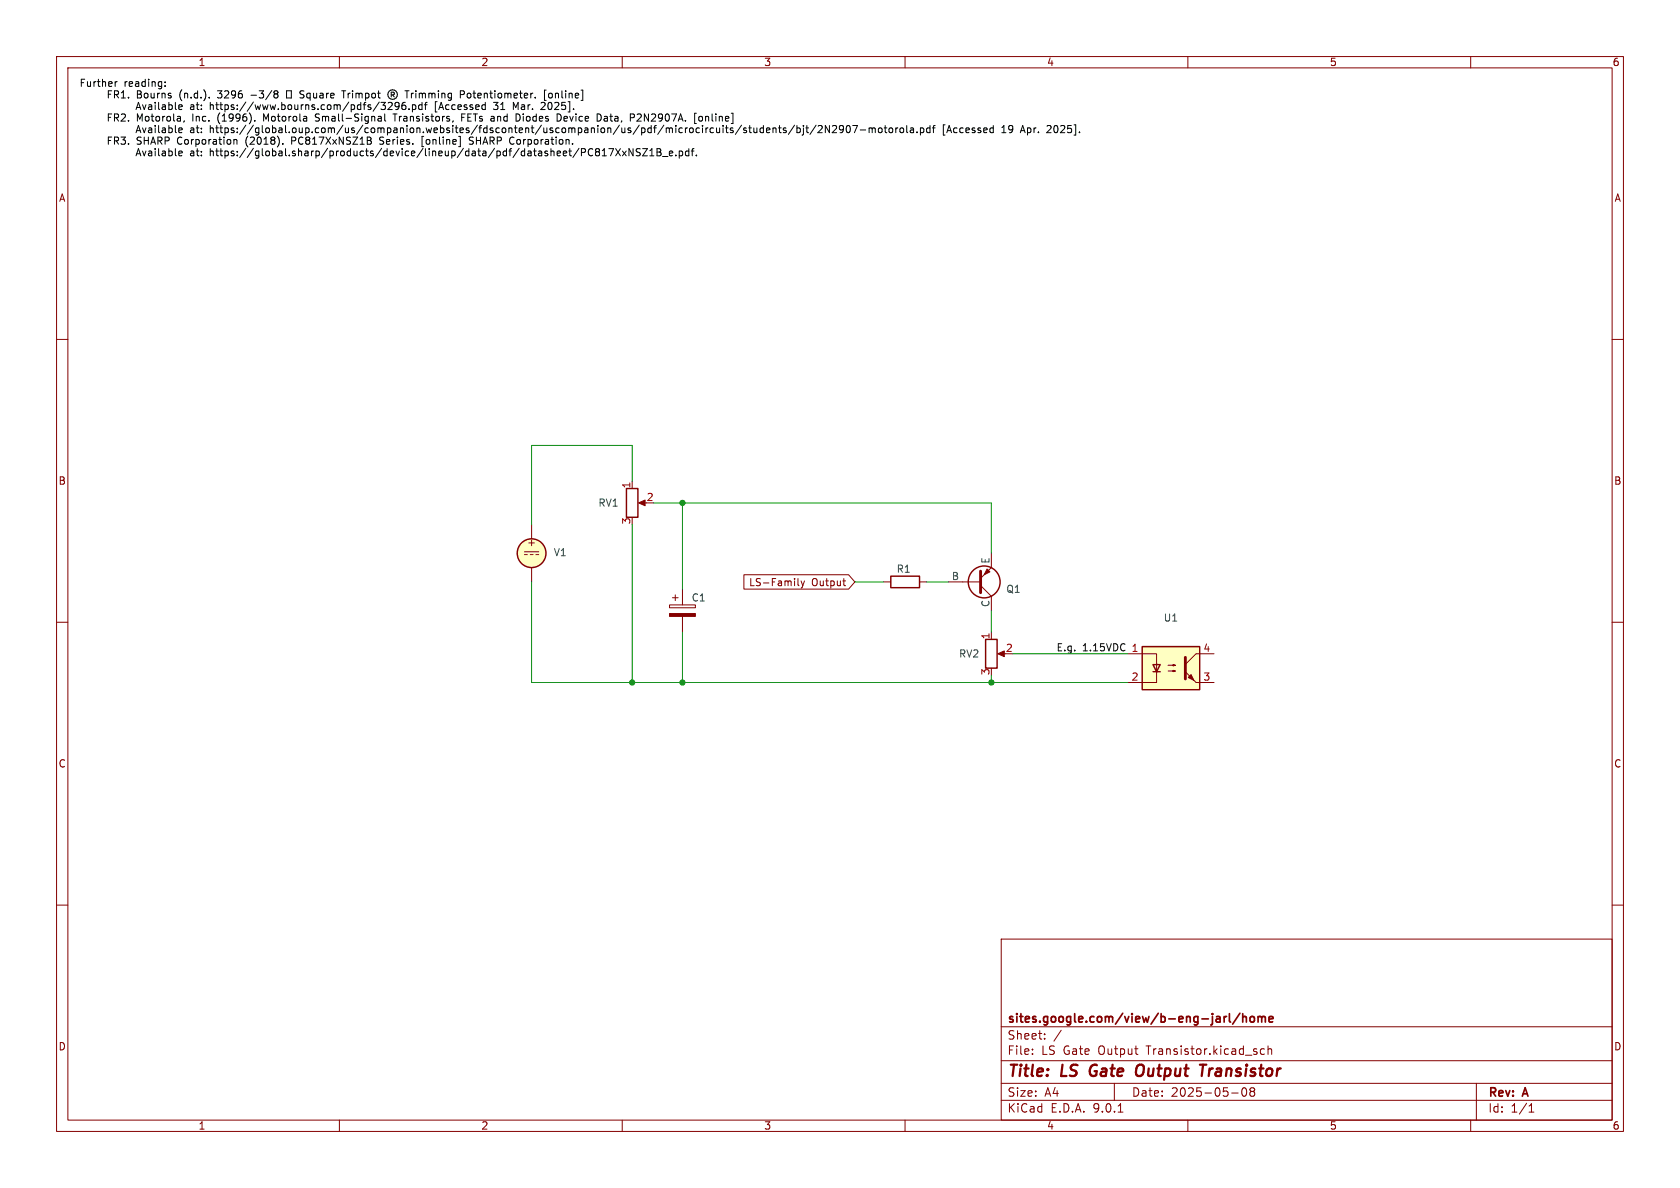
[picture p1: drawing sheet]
<svg xmlns="http://www.w3.org/2000/svg" width="297mm" height="210mm" viewBox="0 0 297 210" stroke-linecap="round" stroke-linejoin="round" font-family="sans-serif">
<g fill="none" stroke="#840000" stroke-width=".18">
<path d="M10 10h277v190h-277zM12 12h273v186h-273zM60 10v2M110 10v2M160 10v2M210 10v2M260 10v2M10 60h2M285 60h2M10 110h2M156.2 102.9h1.3M162.6 102.9h1.2"/>
<path d="M285 110h2M10 160h2M177 166h108v32h-108zM285 160h2M60 198v2M110 198v2M160 198v2M177 194.5h108M177 191.5h108M177 187.5h108M177 181.5h108M182.5 186.3v.1"/>
<path d="M182.5 185.5v.1M184.7 183.6v.1M184.7 182.8v.1M187.6 182.1l-1.3 2M197 191.5v3M197.7 196.6h.8M210 198v2M217.7 193.2h1.2M219.7 192.4l.2-.1a.81 .81 0 0 1 .6 .6 .81 .81 0 0 1-.3 .8l-.2 .1a.81 .81 0 0 1-.3-1.4zM221.2 192.9l-.2-.2 .2-.4 .5 .1 .1 .2-.3 .3M221.2 192.9l-.2 .3v.5l.2 .1 .5-.1 .1-.2-.1-.4-.2-.2M221.2 192.9h.3"/>
<path d="M223.5 185.5l-.4-.1-.3 .3v.4l.2 .2h.5M224.2 185.5l.2-.1 .3 .1 .1 .9M224.2 184.9v1.5M260 198v2M261 191.5v6.5M270.3 196.6h.9M270.3 195.5l.4-.4v1.5"/>
</g>
<path d="M192.9 188.5a1.27 1.27 0 0 0 0 1.6M201.8 188.2a.77 .77 0 0 0-.9 .7l-.1 .6 .1 .4 .1 .2a.71 .71 0 0 0 1-.2M212.1 188.2h1.2M213.8 188.9l-.1 1.3M214.2 188.9l-.4 .4" fill="none" stroke="#840000" stroke-width=".4"/>
<path d="M217.3 179.2v1.3l.3 .2M219.2 179.1l-1.3 1.9M219.7 179.2v1.5M219.7 179.8l.2-.1 .4 .1v.9M221.1 179.8l.4-.1 .3 .3v.4l-.3 .3-.4-.1-.1-.2v-.4zM222.4 179.8l.4-.1 .3 .2M222.4 179.7v1M223.1 179.9l.2-.2 .3 .1 .1 .9M223.1 179.9v.8M224.3 180.2l.8-.2-.1-.2-.4-.1-.3 .2 .1 .7h.6" fill="none" stroke="#840000" stroke-width=".3"/>
<path d="M157.5 101.9h5.1v2h-5.1z" fill="none" stroke="#840000" stroke-width=".25"/>
<path d="M201.9 114.3h10.2v7.6h-10.2z" fill="#ffffc2"/>
<g fill="none" stroke="#840000" stroke-width=".25">
<path d="M110.7 86.4h2.1v5h-2.1zM174.2 113h2.1v5.1h-2.1zM201.9 114.3h10.2v7.6h-10.2zM203.8 117.5h1.3l-.6 1.2zM203.8 118.7h1.3"/>
<circle cx="94" cy="97.8" r="2.54"/>
<circle cx="174" cy="102.9" r="2.82"/>
</g>
<g fill="none" stroke="#840000" stroke-width=".18">
<path d="M92.7 97.5h2.5M92.7 98h.5M93.7 98h.5M94 92.7v2.6M94.7 98h.5M111.8 85.1v1.3M113.3 88.9h1M175.3 97.8v2.5l-1.9 1.9M94 100.3v2.6M118.4 106.9h4.5v.5h-4.5zM118.9 105.7h1M119.4 105.2v1"/>
<path d="M120.6 104.1v2.8M120.6 109v2.8M131.5 101.6h18.5l1.1 1.3-1.1 1.2h-18.5zM141.1 102.3v1.1l.2 .1M141.6 102.7l.3 .8M141.9 103.5l-.3 .5M142.2 102.7l-.3 .8M149 102.7h.5M149.4 103.5h.1M167.6 102.9h5.8M173.4 103.5l1.9 1.9v2.6M175.3 111.8v1.2"/>
<path d="M176.8 115.6h1M199.4 115.6h5.1v5.1h-5.1M206.5 117.6h1.3l-.4 .1v-.2l.4 .1M206.5 118.6h1.3l-.4 .1v-.2l.4 .1M214.6 115.6h-3.1l-2 1.9M211.5 120.7h3.1"/>
</g>
<path d="M173.4 101v3.8M209.5 116.2v3.8" fill="none" stroke="#840000" stroke-width=".51"/>
<g fill="#840000" stroke="#840000" stroke-width=".18">
<path d="M210.1 119.8l.5-.5 .5 1z"/>
<path d="M209.5 118.7l2 2z"/>
<path d="M174.5 100.6l.5 .5-1 .5z"/>
<path d="M176.4 115.6l1.1-.5v1z"/>
<path d="M112.9 88.9l1.1-.5v1z"/>
<path d="M118.4 108.5h4.5v.5h-4.5z"/>
</g>
<circle cx="94" cy="97.8" r="2.54" fill="#ffffc2" stroke="#ffffc2" stroke-width=".18"/>
<path d="M111.8 85.1v-6.4h-17.8v14M111.8 92.7v28M115.6 88.9h59.7v8.9M120.6 88.9v15.2M94 102.9v17.8h105.4M120.6 111.8v8.9M151.1 102.9h5.1M163.8 102.9h3.8M175.3 108v3.8M175.3 119.4v1.3M179.1 115.6h20.3" fill="none" stroke="#009600" stroke-width=".18"/>
<g fill="none" stroke="#000" stroke-width=".18">
<path d="M19.2 16.7h.4M19.2 16.1v1.2M20.2 16.7h.6l.2-.2-.1-.3-.7-.1v1.2M20.4 14.4v.9M20.5 16.7l.5 .6M20.7 14.4l-.3 .3M21.4 17.3h.8M21.8 16.1v1.2M22.7 17.2v.1M24 19.4l.5-1.3 .4 1.3M24.2 19h.6M25.2 18.5l.3 .9 .3-.9"/>
<path d="M26.3 18.6h.5v.8M26.8 18.8l-.4 .1-.2 .2 .2 .3 .4-.1M27.4 18.5v.9M28 18.1v1.1l.2 .2M28.7 18.6h.5v.8M29.2 15.2v.1M29.2 14.5v.1M29.2 18.8l-.4 .1-.2 .2 .2 .3 .4-.1M29.9 18.6l.3-.1 .3 .3-.2 .5h-.4M29.9 18.1v1.3M30.2 17v.3M31 18.1v1.1l.2 .2"/>
<path d="M31.7 18.6v.7h.5M32.2 18.6v.2l-.6 .1M37 17.2v.1M48.7 16.6l-.3-.2 .3-.3h.2l.2 .2-.2 .3M48.7 16.6l-.3 .2 .1 .4 .2 .1h.3l.1-.2v-.3l-.2-.2M48.7 16.6h.2M50.7 16.1h.8v1.2h-.8zM53 17.3h.5M53.6 16.1h-.3l-.3 .2 .1 .3 .4 .1M60.4 16.1h.7M60.8 16.1v1.2M67.9 18.6l.2 .2v.3l-.2 .3h-.4"/>
<path d="M68.6 18.2l.5-.1 .2 .4-.7 .9h.7M69.2 16.8l.4-.1v-.3l-.4-.1v.8M69.4 16.8l.3 .3M70.6 18.6l-.3 .3h-.2l-.3-.3 .1-.4 .4-.1 .2 .1a.84 .84 0 0 1-.3 1.2h-.3M71.6 16.1h.7M71.6 18.1l-.3 .1a.86 .86 0 0 0 0 1.2l.4-.2 .1-.4-.3-.2h-.2l-.3 .2M71.9 16.1v1.2M72.3 19.2v.2M72.7 16.5v.8M72.9 18.6l.4-.1 .2 .3-.1 .5h-.5M72.9 18.5v1.3M73.1 16.5l-.4 .2"/>
<path d="M73.5 16.1v.1M73.5 16.5v.8M74.1 16.6l.4-.1 .2 .2M74.1 16.5v.8M74.6 18.6l-.4-.1-.2 .3 .1 .5h.5M74.6 18.1v1.3M74.7 16.7l.1-.2h.4v.8M74.7 16.7v.6M75 18.5h.5M75.5 18.1l-.3 .2v1.1M75.8 16.6l.4-.1 .2 .2M75.8 16.5v.8"/>
<path d="M76.4 16.7l.1-.2h.3l.1 .8M76.4 16.7v.6M77.5 16.1v.1M77.5 16.5v.8M78.1 16.6l.2-.1h.3l.1 .8M78.1 16.5v.8M79.8 16.5h-.4l-.2 .2 .1 .6h.5M79.8 16.5v1l-.2 .2h-.3M81.4 16.7h.6l.1-.2-.1-.3-.6-.1v1.2M85.7 18.5l.1 .1M85.8 18.1v1.3M85.8 19.3l-.1 .1"/>
<path d="M91.2 19l-.4-.9v1.3M96.1 18.1l-.4 .1M96.3 18.6l-.7 .8h.8M96.6 15.9h-.3v1.8h.3M97.5 16.5h-.3l-.2 .2v.5l.2 .1h.3M19.2 20.7h.4M19.2 24.8h.4M19.8 20.1h-.6v1.3M19.8 24.2h-.6v1.3M20.2 20.8l.6-.1 .2-.1-.1-.3-.7-.2v1.3M20.2 24.9l.6-.1 .2-.1-.1-.3-.7-.2v1.3M20.5 20.8l.5 .6"/>
<path d="M20.5 24.9l.5 .6M21.4 24.2h.8l-.4 .5 .3 .1v.6l-.2 .1-.5-.1M21.4 20.3l.5-.2 .3 .4-.8 .9h.8M22.7 21.3v.1M22.7 25.4v.1M24 23.5l.5-1.3 .4 1.3M24 27.5l.5-1.2 .4 1.2M24.2 23.1h.6M24.2 27.2h.6M25.2 22.6l.3 .9 .3-.9M25.2 26.7l.3 .8 .3-.8M26.3 22.7h.5v.8"/>
<path d="M26.3 26.8h.5v.7M26.8 22.9l-.4 .1-.2 .2 .2 .3 .4-.1M26.8 27l-.4 .1-.2 .1 .2 .3h.4M27.4 22.6v.9M27.4 26.7v.8M28 22.2v1.1l.2 .2M28 26.3v1.1l.2 .1M28.7 22.7h.5v.8M28.7 26.8h.5v.7M29.2 22.9l-.4 .1-.2 .2 .2 .3 .4-.1M29.2 27l-.4 .1-.2 .1 .2 .3h.4M29.9 22.7l.3-.1 .3 .3-.2 .5h-.4"/>
<path d="M29.9 22.2v1.3M29.9 26.3v1.2M29.9 26.8l.3-.1 .3 .2-.2 .6h-.4M31 22.2v1.1l.2 .2M31 26.3v1.1l.2 .1M31.6 23l.6-.1v-.2l-.4-.1-.2 .2 .1 .6h.5M31.7 26.8v.7h.5M32.2 26.8v.2l-.6 .1M32.6 21.4l-.1 .2M41.3 24.7v.8M41.4 24.7l-.1 .1M41.8 24.7l.1 .8"/>
<path d="M45 21.3v.1M50 25.4v.1M55.7 21.4h.2M55.8 20.6l.2 .1M66.8 21.2l.2 .2h.4M67.1 25.4l.2 .1M67.2 24.7l.1 .1M67.3 20.6l.1 .8M67.4 20.9h-.4l-.2 .2M68 20.1v1.1l.2 .2M69.5 20.1h.7M69.8 20.1v1.3"/>
<path d="M74.6 24.1v1.8M81.6 20.7h.4M81.6 20.1v1.3M83 25.4h.6M83 24.7l.6 .3M90.9 25.4l-.3 .1M91.7 20.2a.68 .68 0 0 1 .2 .8 .68 .68 0 0 1-.7 .4M99.2 20.4v.5l-.1 .3-.6 .2M105.5 26.8l-.2 .3v.3l.2 .1h.4l.1-.2v-.2l-.2-.3M105.5 26.8l-.2-.2 .2-.3h.3l.2 .2-.2 .3M105.5 26.8h.3M106.1 20.2l.2 .5-.2 .7"/>
<path d="M106.5 27.5h.7M106.5 26.6l.3-.3v1.2M107 20.6h-.2M107 20.9l-.2 .2 .2 .3M107.6 26.3h.9l-.6 1.2M108.8 26.3l.9 1.2M109.7 26.3l-.9 1.2M110 26.7l.7 .8M110.7 26.7l-.7 .8M111.9 26.3v1.2l-.7-1.2v1.2M112 20.2l.2 .2-.2 .3M113.1 20.1l-.5 .2"/>
<path d="M113.2 26.3h-.5l-.2 .1v.4l.6 .2 .1 .3-.3 .2h-.4M113.3 20.7l-.7 .7h.8M113.6 26.3h.9l-.9 1.2h.9M114.9 27.5h.7M114.9 26.6l.3-.3v1.2M116.2 26.3h.4l.2 .2-.2 .4 .2 .1 .1 .3-.3 .2h-.4zM116.2 26.9h.4M117.1 27.7h1M118.3 27.1l.6-.1v-.2l-.4-.1-.2 .2 .1 .6h.5M119.5 27.4v.1M120.1 26.8l.3-.1 .3 .2-.1 .6h-.5M120.1 26.7v1.3"/>
<path d="M121.8 26.8l-.4-.1-.2 .2 .1 .6h.5M121.8 26.3v1.2M122.2 26.7h.5M122.7 26.3l-.3 .2v1M122.8 20h.3M123.1 27.4v.1M123.6 20.7l.2-.1 .3 .1 .1 .5-.1 .2h-.3l-.2-.1zM135.7 22.6l.3 .1 .1 .2-.6 .1M136 23.4l-.3 .1M136.7 22.7l.1-.1 .3 .1 .1 .8M136.7 22.6v.9M137.6 22.6h.5"/>
<path d="M137.8 22.2v1.1l.3 .2M139 22.7l-.4-.1-.1 .2v.2l.5 .1v.3h-.5M140.5 22.1l-1.1 1.7M140.9 22.7l.4-.1 .2 .3-.1 .5h-.5M140.9 22.2v1.3M142 22.2v.1M142 22.6v1.1l-.2 .2M142.5 22.6h.4M142.6 22.2v1.1l.3 .2M144.3 22.1l-1.1 1.7M144.6 22.3l.5-.1 .3 .3-.8 1h.8M146.6 22.2v1.3l-.7-1.3v1.3"/>
<path d="M147.2 22.3l.5-.1 .2 .3-.8 1h.8M149.1 22.7l-.2 .3h-.3l-.2-.3 .1-.5h.4l.2 .1a.84 .84 0 0 1-.4 1.2h-.2M149.7 22.3l.2-.1a.68 .68 0 0 1 .4 .6 .68 .68 0 0 1-.4 .7l-.2-.2-.1-.3zM150.7 22.2h.9l-.6 1.3M152.1 23h.9M153.6 22.7l.4-.1 .2 .2M153.6 22.6v.9M154.2 22.8l.2-.2 .3 .1v.8M154.2 22.8v.7M155.4 22.7l.3-.1 .2 .3v.3l-.2 .3-.3-.1-.1-.2zM156.3 22.6h.5M156.5 22.2v1.1l.3 .2"/>
<path d="M157.2 22.7l.2-.1 .4 .1v.5l-.1 .2-.3 .1-.2-.2zM158.4 22.6v.9M158.7 22.6l-.3 .3M159.2 22.7l.3-.1 .3 .3v.3l-.3 .3-.3-.1-.1-.2zM160.3 22.2v1.1l.2 .2M161 22.7h.4l.1 .8M161.5 22.9l-.4 .1-.2 .2 .2 .3 .4-.1M162.1 23.3v.2M162.7 22.7l.4-.1 .2 .3-.1 .5h-.5M162.7 22.6v1.3M164.4 22.7l-.4-.1-.2 .3 .1 .5h.5M164.4 22.2v1.3"/>
<path d="M164.8 22.6h.5M165.3 22.2l-.3 .2v1.1M175.5 22.6l.1 .1M175.6 22.2v1.3M175.6 23.4l-.1 .1M177.1 23.5h.7M177.2 22.5h-.1M180.5 23.1h.6M180.8 22.2l-.4 1.3M185.6 22.2l-.5 .1M185.8 22.7l-.8 .8h.8"/>
<circle cx="69.4" cy="16.7" r=".85"/>
</g>
<g fill="#009600" stroke="#009600" stroke-width=".18">
<circle cx="111.8" cy="120.7" r=".46"/>
<circle cx="120.6" cy="120.7" r=".46"/>
<circle cx="120.6" cy="88.9" r=".46"/>
<circle cx="175.3" cy="120.7" r=".46"/>
</g>
<g font-size="2.8" fill="#840000">
<text x="178" y="190.9">Title:</text>
<text x="187.7" y="190.9">LS</text>
<text x="193.5" y="190.9">Gate</text>
<text x="202.5" y="190.9">Output</text>
<text x="214.6" y="190.9">Transistor</text>
</g>
<g font-size="2.1" fill="#840000">
<text x="178" y="184">Sheet:</text>
<text x="178" y="181.2">sites.google.com/view/b-eng-jarl/home</text>
<text x="178" y="186.7">File:</text>
<text x="184.1" y="186.7">LS Gate</text>
<text x="194.3" y="186.7">Output</text>
<text x="203" y="186.7">Transistor.kicad_sch</text>
<text x="178" y="196.9">KiCad</text>
<text x="178" y="194.1">Size:</text>
<text x="184.7" y="194.1">A4</text>
<text x="185.7" y="196.9">E.D.A.</text>
<text x="193.3" y="196.9">9.0.1</text>
<text x="200" y="194.1">Date:</text>
<text x="207" y="194.1">2025-05-08</text>
<text x="263" y="194.3">Rev:</text>
<text x="263" y="196.9">Id:</text>
<text x="267.1" y="196.9">1/1</text>
<text x="269.4" y="194.3">A</text>
</g>
<g font-size="1.8" fill="#840000">
<text x="35" y="11.9">1</text>
<text x="85" y="11.9">2</text>
<text x="135" y="11.9">3</text>
<text x="185" y="11.9">4</text>
<text x="235" y="11.9">5</text>
<text x="285" y="11.9">6</text>
<text x="10.3" y="35.9">A</text>
<text x="285.3" y="35.9">A</text>
<text x="10.3" y="85.9">B</text>
<text x="285.3" y="85.9">B</text>
<text x="93.1" y="96.7">+</text>
<text x="132.3" y="103.8">LS-Family</text>
<text x="143.5" y="103.8">Output</text>
<text x="10.3" y="135.9">C</text>
<text x="285.3" y="135.9">C</text>
<text x="10.3" y="185.9">D</text>
<text x="285.3" y="185.9">D</text>
<text x="35" y="199.9">1</text>
<text x="85" y="199.9">2</text>
<text x="135" y="199.9">3</text>
<text x="185" y="199.9">4</text>
<text x="235" y="199.9">5</text>
<text x="285" y="199.9">6</text>
</g>
<g font-size="1.8">
<text x="14" y="15.6">Further</text>
<text x="21.9" y="15.6">reading:</text>
<text x="24.1" y="17.6">Bourns</text>
<text x="31.8" y="17.6">(n.d.).</text>
<text x="38.8" y="17.6">3296</text>
<text x="44.8" y="17.6">-3/8</text>
<text x="53.9" y="17.6">Square</text>
<text x="61.6" y="17.6">Trimpot</text>
<text x="83" y="17.6">Potentiometer.</text>
<text x="98" y="17.6">[online]</text>
<text x="24.1" y="21.7">Motorola,</text>
<text x="33.5" y="19.7">at:</text>
<text x="33.5" y="23.7">at:</text>
<text x="34.1" y="21.7">Inc.</text>
<text x="37.2" y="19.7">https://www.bourns.com/pdfs/3296.pdf</text>
<text x="37.2" y="23.7">https://global.oup.com/us/companion.websites/fdscontent/uscompanion/us/pdf/microcircuits/students/bjt/2N2907-motorola.pdf</text>
<text x="38.7" y="21.7">(1996).</text>
<text x="47" y="21.7">Motorola</text>
<text x="56.4" y="21.7">Small-Signal</text>
<text x="70.5" y="21.7">Transistors,</text>
<text x="77.1" y="19.7">[Accessed</text>
<text x="82.6" y="21.7">FETs and</text>
<text x="87.8" y="19.7">31</text>
<text x="91.4" y="19.7">Mar.</text>
<text x="92.7" y="21.7">Diodes</text>
<text x="96.5" y="19.7">2025].</text>
<text x="100.1" y="21.7">Device</text>
<text x="107.4" y="21.7">Data,</text>
<text x="113.5" y="21.7">P2N2907A.</text>
<text x="125" y="21.7">[online]</text>
<text x="166.9" y="23.7">[Accessed</text>
<text x="177.6" y="23.7">19</text>
<text x="181.2" y="23.7">Apr.</text>
<text x="186" y="23.7">2025].</text>
<text x="24.1" y="25.8">SHARP</text>
<text x="31.4" y="25.8">Corporation</text>
<text x="33.5" y="27.8">at:</text>
<text x="37.2" y="27.8">https://global.sharp/products/device/lineup/data/pdf/datasheet/PC817XxNSZ1B_e.pdf.</text>
<text x="43.7" y="25.8">(2018).</text>
<text x="52" y="25.8">PC817XxNSZ1B</text>
<text x="67.8" y="25.8">Series.</text>
<text x="75.4" y="25.8">[online]</text>
<text x="84" y="25.8">SHARP</text>
<text x="91.4" y="25.8">Corporation.</text>
</g>
<g font-size="1.8" fill="#006464">
<text x="105.7" y="89.8">RV1</text>
<text x="97.8" y="98.5">V1</text>
<text x="158.4" y="101.4">R1</text>
<text x="175" y="99.7" transform="rotate(-90 175 99.7)">E</text>
<text x="122.2" y="106.5">C1</text>
<text x="168.2" y="102.6">B</text>
<text x="175" y="107.4" transform="rotate(-90 175 107.4)">C</text>
<text x="177.8" y="105">Q1</text>
<text x="205.6" y="110.1">U1</text>
<text x="169.4" y="116.4">RV2</text>
</g>
<g font-size="1.8" fill="#a90000">
<text x="111.5" y="86.4" transform="rotate(-90 111.5 86.4)">1</text>
<text x="114.2" y="88.6">2</text>
<text x="111.5" y="92.8" transform="rotate(-90 111.5 92.8)">3</text>
<text x="175" y="113.1" transform="rotate(-90 175 113.1)">1</text>
<text x="175" y="119.5" transform="rotate(-90 175 119.5)">3</text>
<text x="177.7" y="115.3">2</text>
<text x="200" y="115.3">1</text>
<text x="212.7" y="115.3">4</text>
<text x="200" y="120.4">2</text>
<text x="212.7" y="120.4">3</text>
</g>
<g font-size="1.8" fill="#0f0f0f">
<text x="186.7" y="115.2">E.g.</text>
<text x="191.4" y="115.2">1.15VDC</text>
</g>
</svg>
